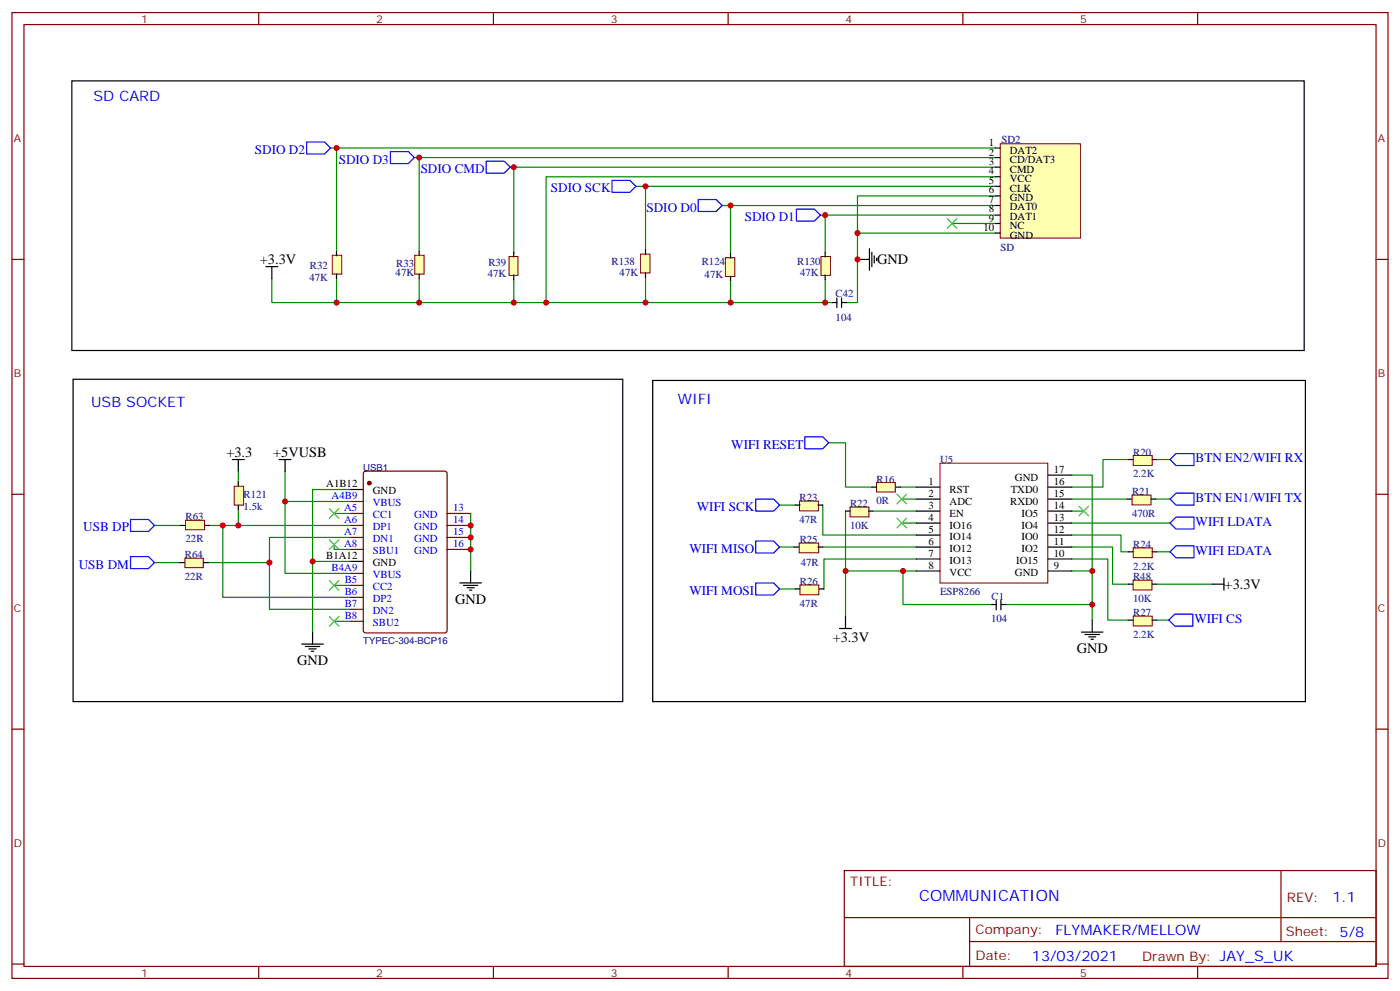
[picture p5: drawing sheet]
<svg xmlns="http://www.w3.org/2000/svg" width="412mm" height="292mm" viewBox="0 0 412 292" stroke-linecap="round" stroke-linejoin="round" font-family="sans-serif">
<g fill="none" stroke="#870000" stroke-width=".35">
<path d="M3.5 3.7h405.4v284.3h-405.4zM7.1 7.2h398.2v277.3h-398.2zM76.2 3.7v3.5M145.3 3.7v3.5M214.5 3.7v3.5M283.6 3.7v3.5M352.8 3.7v3.5M3.5 76.4h3.6M405.3 76.4h3.6M3.5 145.5h3.6M405.3 145.5h3.6M3.5 214.7h3.6"/>
<path d="M405.3 214.7h3.6M248.7 256.3h156.6v28.2h-156.6zM377.3 256.3v20.9M248.7 270.1h156.5M285.6 277.2h119.6M285.6 270.1v14.2M3.5 283.8h3.6M76.2 284.5v3.5M145.3 284.5v3.5M214.5 284.5v3.5M283.6 284.5v3.5M352.8 284.5v3.5"/>
<path d="M405.3 283.8h3.6"/>
</g>
<g fill="none" stroke="#000" stroke-width=".35">
<path d="M21.2 23.8h363v79.4h-363zM21.5 111.7h161.9v94.9h-161.9zM192.3 112h192.2v94.6h-192.2zM308.7 139.9h7M269.9 143.4h7M269.9 146.9h7M269.9 150.5h7M269.9 154h7M269.9 157.5h7M308.7 143.4h7M308.7 146.9h7M308.7 150.5h7"/>
<path d="M308.7 154h7M308.7 157.5h7M269.9 161h7M269.9 164.6h7M269.9 168.1h7M292.1 178h1.4M293.5 176.8v2.7M294.8 176.8v2.7M294.9 178h1.4M308.7 161h7M308.7 164.6h7M308.7 168.1h7"/>
<path d="M357 172h3.5M360.5 170.2v3.5M247.3 185h3.5M249.1 181.5v3.5M318.6 186.1h6.3M319.6 186.8h4.2M320.7 187.5h2.1M321.4 188.2h.7M321.7 182.6v3.5"/>
</g>
<g fill="none" stroke="#008700" stroke-width=".35">
<path d="M244.1 130.4h5v13h7.7M315.7 139.9h6v42.7M332.3 135.3h-7.4v8.1h-9.2M340.8 135.3h3.9M229.7 148.7h4.5M242.4 148.7v8.8h27.5M249.1 150.5v17.6h20.8M257.2 150.5h12.7M265.3 143.4h4.6M265.6 154h4.3M265.6 146.9h4.3M315.7 157.5h14.5v5h2.1"/>
<path d="M315.7 154h29M315.7 146.9h16.3M315.7 150.5h3.6M340.4 146.9h4.3M229.7 161h4.2M229.7 173.4h4.5M242.4 161h27.5M249.1 168.1v13.4M266 168.1v9.9h26.1M269.9 164.6h-27.2v8.8M296.3 178h25.4M315.7 161h12v11h4.6"/>
<path d="M315.7 164.6h10.6v18h6M315.7 168.1h6M340.8 162.5h3.9M340.8 172h16.2M340.8 182.6h3.5"/>
</g>
<path d="M237.1 128.6h5.3l1.7 1.8-1.7 1.7h-5.3zM344.7 135.3l1.7-1.8h5.3v3.6h-5.3zM222.6 159.3h5.3l1.8 1.7-1.8 1.8h-5.3zM222.6 146.9h5.3l1.8 1.8-1.8 1.8h-5.3zM344.7 154l1.7-1.8h5.3v3.6h-5.3zM344.7 146.9l1.7-1.7h5.3v3.5h-5.3zM222.6 171.6h5.3l1.8 1.8-1.8 1.8h-5.3zM344.7 162.5l1.7-1.8h5.3v3.5h-5.3zM344.3 182.6l1.8-1.8h5.3v3.5h-5.3z" fill="none" stroke="#00f" stroke-width=".35"/>
<path d="M264.2 152.6l2.9 2.8M264.2 145.5l2.9 2.8M267.1 152.6l-2.9 2.8M267.1 145.5l-2.9 2.8M317.9 149l2.8 2.9M320.7 149l-2.8 2.9" fill="none" stroke="#3c3" stroke-width=".35"/>
<path d="M276.9 136.4h31.7v35.2h-31.7z" fill="none" stroke="#800000" stroke-width=".29"/>
<path d="M258.2 142.1h5.5v2.7h-5.5z" fill="#ffffb0" stroke="#800000" stroke-width=".29"/>
<path d="M256.8 143.4h1.4M263.9 143.4h1.4" fill="none" stroke="#000" stroke-width=".35"/>
<path d="M333.8 181.4h5.6v2.9h-5.6z" fill="#ffffb0" stroke="#800000" stroke-width=".29"/>
<path d="M332.3 182.6h1.4M339.4 182.6h1.4" fill="none" stroke="#000" stroke-width=".35"/>
<path d="M235.5 147.5h5.6v2.9h-5.6z" fill="#ffffb0" stroke="#800000" stroke-width=".29"/>
<path d="M234.2 148.7h1.4M241 148.7h1.4" fill="none" stroke="#000" stroke-width=".35"/>
<path d="M235.4 159.9h5.7v2.9h-5.7z" fill="#ffffb0" stroke="#800000" stroke-width=".29"/>
<path d="M233.9 161h1.4M241 161h1.4" fill="none" stroke="#000" stroke-width=".35"/>
<path d="M235.6 172.2h5.6v2.9h-5.6z" fill="#ffffb0" stroke="#800000" stroke-width=".29"/>
<path d="M234.2 173.4h1.4M241.3 173.4h1.4" fill="none" stroke="#000" stroke-width=".35"/>
<path d="M333.8 161.3h5.6v2.9h-5.6z" fill="#ffffb0" stroke="#800000" stroke-width=".29"/>
<path d="M332.3 162.5h1.4M339.4 162.5h1.4" fill="none" stroke="#000" stroke-width=".35"/>
<path d="M333.8 134.1h5.6v2.9h-5.6z" fill="#ffffb0" stroke="#800000" stroke-width=".29"/>
<path d="M332.3 135.3h1.4M339.4 135.3h1.4" fill="none" stroke="#000" stroke-width=".35"/>
<path d="M333.5 145.8h5.6v2.8h-5.6z" fill="#ffffb0" stroke="#800000" stroke-width=".29"/>
<path d="M332 146.9h1.4M339 146.9h1.4" fill="none" stroke="#000" stroke-width=".35"/>
<path d="M250.4 149.3h5.6v2.9h-5.6z" fill="#ffffb0" stroke="#800000" stroke-width=".29"/>
<path d="M249.1 150.5h1.4M255.8 150.5h1.4" fill="none" stroke="#000" stroke-width=".35"/>
<path d="M333.8 170.8h5.5v2.9h-5.5z" fill="#ffffb0" stroke="#800000" stroke-width=".29"/>
<g fill="none" stroke="#000" stroke-width=".35">
<path d="M68.4 135.3h3.6M70.2 135.3v3.5M82.2 135.3h3.5M84 135.3v3.5M103.4 144.1h3.5M103.4 165.3h3.5M135.5 171.6h6.3M136.5 172.3h4.3M137.6 173h2.1M138.3 173.7h.7M138.6 168.1v3.5M332.3 172h1.4"/>
<path d="M339.4 172h1.4M88.9 189.6h6.3M90 190.3h4.2M91 191h2.1M91.7 191.7h.7M92.1 186.1v3.5"/>
</g>
<g fill="none" stroke="#008700" stroke-width=".35">
<path d="M84 138.8v8.8h19.4M45.5 154.7h7.8M61.7 154.7h41.7M65.6 154.7v21.2h37.8M70.2 150.1v4.6M84 147.6v21.2h19.4M98.4 151.2h5M103.4 158.2h-24v21.2h24M103.4 144.1h-11.3v21.2h11.3M138.6 151.2v16.9M45.5 165.6h7.4M61.4 165.6h18"/>
<path d="M92.1 165.3v20.8M98.4 160.3v1.4h5M98.4 172.3h5M98.4 182.9h5"/>
</g>
<path d="M38.5 152.9h5.2l1.8 1.8-1.8 1.8h-5.2zM38.5 163.9h5.2l1.8 1.7-1.8 1.8h-5.2z" fill="none" stroke="#00f" stroke-width=".35"/>
<path d="M97 149.8l2.8 2.8M97 158.9l2.8 2.8M99.8 149.8l-2.8 2.8M99.8 158.9l-2.8 2.8M97 170.9l2.8 2.8M99.8 170.9l-2.8 2.8M97 181.5l2.8 2.8M99.8 181.5l-2.8 2.8" fill="none" stroke="#3c3" stroke-width=".35"/>
<g fill="none" stroke="#870000" stroke-width=".35">
<path d="M107.2 138.9l.5-.2h23.3l.7 .4v46.5l-.5 .7h-23.5l-.6-.4-.1-46.5zM103.4 158.2h3.5M103.4 154.7h3.5M103.4 151.2h3.5M103.4 147.6h3.5M131.6 158.2h7M131.6 154.7h7M131.6 151.2h7M103.4 161.7h3.5M103.4 179.4h3.5M103.4 175.9h3.5M103.4 172.3h3.5"/>
<path d="M103.4 168.8h3.5M131.6 161.7h7M103.4 182.9h3.5"/>
</g>
<circle cx="108.8" cy="142.2" r=".53" fill="#870000" stroke="#870000" stroke-width=".35"/>
<path d="M54.7 153.2h5.5v2.8h-5.5z" fill="#ffffb0" stroke="#800000" stroke-width=".29"/>
<path d="M53.3 154.7h1.4M60.3 154.7h1.4" fill="none" stroke="#000" stroke-width=".35"/>
<path d="M54.5 164.3h5.4v2.8h-5.4z" fill="#ffffb0" stroke="#800000" stroke-width=".29"/>
<path d="M52.9 165.6h1.4M60 165.6h1.4" fill="none" stroke="#000" stroke-width=".35"/>
<path d="M69 143.2h2.8v5.5h-2.8z" fill="#ffffb0" stroke="#800000" stroke-width=".29"/>
<path d="M78.3 78.5h3.5M80.1 78.5v3.5M252.6 76.4h3.5M256.1 73.2v6.4M256.8 74.3v4.2M257.5 75.3v2.1M258.2 76v.7M70.2 141.6v1.4M70.2 148.7v1.4" fill="none" stroke="#000" stroke-width=".35"/>
<g fill="none" stroke="#008700" stroke-width=".35">
<path d="M97.4 43.6h195.8M99.1 43.6v30.3M122.1 46.4h171.1M123.5 46.4v27.5M150.3 49.2h142.9M151.3 49.2v25.1M187.3 54.9h105.9M190.1 54.9v18.7M293.2 57.7h-40.6v10.9h40.6M293.2 52h-132.3v37.1h-80.8v-7.1M212.7 60.5h80.5M215.2 60.5v14.1"/>
<path d="M241.7 63.3h51.5M243.1 63.3v11M252.6 68.6v20.5h-3.2M280.5 65.8h12.7M99.1 82v7.1M123.5 82v7.1M151.3 82.4v6.7M190.1 81.7v7.4h-29.2M215.2 82.7v6.4h-25.1M243.1 82.4v6.7h-27.9M243.1 89.1h2.1"/>
</g>
<path d="M90.3 41.8h5.3l1.8 1.8-1.8 1.7h-5.3zM115 44.6h5.3l1.8 1.8-1.8 1.8h-5.3zM143.2 47.4h5.3l1.8 1.8-1.8 1.8h-5.3zM180.3 53.1h5.3l1.7 1.8-1.7 1.7h-5.3zM205.7 58.7h5.3l1.7 1.8-1.7 1.8h-5.3zM234.6 61.6h5.3l1.8 1.7-1.8 1.8h-5.3z" fill="none" stroke="#00f" stroke-width=".35"/>
<path d="M294.6 42.3h23.7v27.8h-23.7z" fill="#ffffb0" stroke="#800000" stroke-width=".29"/>
<path d="M293.2 43.6h1.3M293.2 46.4h1.3M293.2 49.2h1.3M293.2 52h1.3M293.2 54.9h1.3M293.2 57.7h1.3M293.2 60.5h1.3M293.2 63.3h1.3M293.2 65.8h1.3M293.2 68.6h1.3" fill="none" stroke="#000" stroke-width=".35"/>
<path d="M97.9 75.2h2.8v5.5h-2.8z" fill="#ffffb0" stroke="#800000" stroke-width=".29"/>
<path d="M99.1 73.9v1.4M99.1 80.6v1.4" fill="none" stroke="#000" stroke-width=".35"/>
<path d="M122.2 75.2h2.7v5.5h-2.7z" fill="#ffffb0" stroke="#800000" stroke-width=".29"/>
<path d="M123.5 73.9v1.4M123.5 80.6v1.4" fill="none" stroke="#000" stroke-width=".35"/>
<path d="M150 75.5h2.6v5.6h-2.6z" fill="#ffffb0" stroke="#800000" stroke-width=".29"/>
<path d="M151.3 74.3v1.3M151.3 81v1.4" fill="none" stroke="#000" stroke-width=".35"/>
<path d="M213.7 75.9h2.8v5.5h-2.8z" fill="#ffffb0" stroke="#800000" stroke-width=".29"/>
<path d="M215.2 74.6v1.4M215.2 81.3v1.4" fill="none" stroke="#000" stroke-width=".35"/>
<path d="M241.8 75.5h2.8v5.6h-2.8z" fill="#ffffb0" stroke="#800000" stroke-width=".29"/>
<path d="M243.1 74.3v1.3M243.1 81v1.4M245.2 89.1h1.4M246.5 87.7v2.8M247.9 87.7v2.8M248 89.1h1.4" fill="none" stroke="#000" stroke-width=".35"/>
<path d="M188.7 74.8h2.8v5.6h-2.8z" fill="#ffffb0" stroke="#800000" stroke-width=".29"/>
<path d="M190.1 73.6v1.3M190.1 80.3v1.4" fill="none" stroke="#000" stroke-width=".35"/>
<path d="M279 64.4l2.9 2.8M281.9 64.4l-2.9 2.8" fill="none" stroke="#3c3" stroke-width=".35"/>
<path d="M70.2 138.8v2.8" fill="none" stroke="#008700" stroke-width=".35"/>
<g fill="#c00">
<circle cx="249.1" cy="168.1" r=".88"/>
<circle cx="321.7" cy="178" r=".88"/>
<circle cx="321.7" cy="168.1" r=".88"/>
<circle cx="266" cy="168.1" r=".88"/>
<circle cx="65.6" cy="154.7" r=".88"/>
<circle cx="79.4" cy="165.6" r=".88"/>
<circle cx="70.2" cy="154.7" r=".88"/>
<circle cx="92.1" cy="165.3" r=".88"/>
<circle cx="84" cy="147.6" r=".88"/>
<circle cx="138.6" cy="154.7" r=".88"/>
<circle cx="138.6" cy="158.2" r=".88"/>
<circle cx="138.6" cy="161.7" r=".88"/>
<circle cx="252.6" cy="76.4" r=".88"/>
<circle cx="252.6" cy="68.6" r=".88"/>
<circle cx="243.1" cy="89.1" r=".88"/>
<circle cx="215.2" cy="89.1" r=".88"/>
<circle cx="243.1" cy="63.3" r=".88"/>
<circle cx="215.2" cy="60.5" r=".88"/>
<circle cx="190.1" cy="89.1" r=".88"/>
<circle cx="160.9" cy="89.1" r=".88"/>
<circle cx="190.1" cy="54.9" r=".88"/>
<circle cx="151.3" cy="89.1" r=".88"/>
<circle cx="123.5" cy="89.1" r=".88"/>
<circle cx="99.1" cy="89.1" r=".88"/>
<circle cx="151.3" cy="49.2" r=".88"/>
<circle cx="123.5" cy="46.4" r=".88"/>
<circle cx="99.1" cy="43.6" r=".88"/>
</g>
<text font-size="4.6" fill="#00f" x="270.8" y="265.3">COMMUNICATION</text>
<g font-size="4.2" fill="#00f">
<text x="27.5" y="29.8">SD CARD</text>
<text x="26.8" y="119.8">USB SOCKET</text>
<text x="199.7" y="119.1">WIFI</text>
<text x="392.5" y="265.6">1.1</text>
<text x="310.9" y="275.1">FLYMAKER/MELLOW</text>
<text x="304" y="282.9">13/03/2021</text>
</g>
<g font-size="4.2">
<text x="76.6" y="77.8">+3.3V</text>
<text x="258.4" y="77.8">GND</text>
<text x="66.7" y="134.6">+3.3</text>
<text x="80.4" y="134.6">+5VUSB</text>
<text x="360.7" y="173.4">+3.3V</text>
<text x="134.1" y="177.7">GND</text>
<text x="245.3" y="189">+3.3V</text>
<text x="87.5" y="195.7">GND</text>
<text x="317.2" y="192.2">GND</text>
</g>
<g font-size="3.9" fill="#00f">
<text x="75.1" y="45.3">SDIO D2</text>
<text x="99.8" y="48.2">SDIO D3</text>
<text x="123.9" y="51">SDIO CMD</text>
<text x="162.3" y="56.6">SDIO SCK</text>
<text x="190.4" y="62.3">SDIO D0</text>
<text x="219.4" y="65.1">SDIO D1</text>
<text x="215.4" y="132.1">WIFI RESET</text>
<text x="352.2" y="136.1">BTN EN2/WIFI RX</text>
<text x="352.2" y="147.8">BTN EN1/WIFI TX</text>
<text x="205.3" y="150.5">WIFI SCK</text>
<text x="352.2" y="154.8">WIFI LDATA</text>
<text x="24.5" y="156.5">USB DP</text>
<text x="23.2" y="167.4">USB DM</text>
<text x="203.1" y="162.8">WIFI MISO</text>
<text x="352.2" y="163.3">WIFI EDATA</text>
<text x="203.1" y="175.2">WIFI MOSI</text>
<text x="351.8" y="183.4">WIFI CS</text>
</g>
<g font-size="3.9" fill="#800">
<text x="250.5" y="260.9">TITLE:</text>
<text x="379.1" y="265.6">REV:</text>
<text x="287.4" y="275.1">Company:</text>
<text x="378.7" y="275.7">Sheet: 5/8</text>
<text x="287.4" y="282.8">Date:</text>
<text x="336.4" y="282.8">Drawn By: JAY_S_UK</text>
</g>
<g font-size="3.2" fill="#800">
<text x="41.6" y="6.7">1</text>
<text x="110.8" y="6.7">2</text>
<text x="179.9" y="6.7">3</text>
<text x="249.1" y="6.7">4</text>
<text x="318.2" y="6.7">5</text>
<text x="4.1" y="41.8">A</text>
<text x="405.9" y="41.8">A</text>
<text x="4.1" y="110.9">B</text>
<text x="405.9" y="110.9">B</text>
<text x="4.1" y="180.1">C</text>
<text x="405.9" y="180.1">C</text>
<text x="4.1" y="249.2">D</text>
<text x="405.9" y="249.2">D</text>
<text x="41.6" y="287.5">1</text>
<text x="110.8" y="287.5">2</text>
<text x="179.9" y="287.5">3</text>
<text x="249.1" y="287.5">4</text>
<text x="318.2" y="287.5">5</text>
</g>
<g font-size="3.2">
<text x="291.3" y="43">1</text>
<text x="291.3" y="45.8">2</text>
<text x="297.5" y="45.3">DAT2</text>
<text x="291.3" y="48.6">3</text>
<text x="291.3" y="51.3">4</text>
<text x="297.5" y="48.1">CD/DAT3</text>
<text x="297.5" y="50.8">CMD</text>
<text x="297.5" y="53.6">VCC</text>
<text x="291.3" y="54.1">5</text>
<text x="291.3" y="56.9">6</text>
<text x="291.3" y="59.7">7</text>
<text x="297.5" y="56.4">CLK</text>
<text x="297.5" y="59.2">GND</text>
<text x="291.3" y="62.4">8</text>
<text x="291.3" y="65.2">9</text>
<text x="297.5" y="62">DAT0</text>
<text x="297.5" y="64.7">DAT1</text>
<text x="289.7" y="68">10</text>
<text x="297.5" y="67.5">NC</text>
<text x="297.5" y="70.3">GND</text>
<text x="96.1" y="143.3">A1B12</text>
<text x="273.5" y="142.7">1</text>
<text x="299" y="141.5">GND</text>
<text x="310.4" y="142.7">16</text>
<text x="310.4" y="139.2">17</text>
<text x="109.8" y="145.6">GND</text>
<text x="273.5" y="146.2">2</text>
<text x="273.5" y="149.8">3</text>
<text x="279.7" y="145">RST</text>
<text x="279.7" y="148.5">ADC</text>
<text x="297.6" y="148.5">RXD0</text>
<text x="297.7" y="145">TXD0</text>
<text x="310.4" y="149.8">14</text>
<text x="310.4" y="146.2">15</text>
<text x="273.5" y="153.3">4</text>
<text x="279.7" y="152.1">EN</text>
<text x="279.7" y="155.6">IO16</text>
<text x="300.9" y="155.6">IO4</text>
<text x="300.9" y="152.1">IO5</text>
<text x="310.4" y="153.3">13</text>
<text x="273.5" y="156.8">5</text>
<text x="273.5" y="160.4">6</text>
<text x="279.7" y="159.1">IO14</text>
<text x="300.9" y="159.1">IO0</text>
<text x="310.4" y="160.4">11</text>
<text x="310.4" y="156.8">12</text>
<text x="96.1" y="164.5">B1A12</text>
<text x="109.8" y="166.7">GND</text>
<text x="273.5" y="163.9">7</text>
<text x="273.5" y="167.4">8</text>
<text x="279.7" y="162.6">IO12</text>
<text x="279.7" y="166.2">IO13</text>
<text x="299.3" y="166.2">IO15</text>
<text x="300.9" y="162.6">IO2</text>
<text x="310.4" y="167.4">9</text>
<text x="310.4" y="163.9">10</text>
<text x="279.7" y="169.7">VCC</text>
<text x="299" y="169.7">GND</text>
</g>
<g font-size="3.2" fill="#000080">
<text x="295" y="42.1">SD2</text>
<text x="294.7" y="73.9">SD</text>
<text x="91.1" y="82.7">47K</text>
<text x="91.3" y="79.2">R32</text>
<text x="116.5" y="81.3">47K</text>
<text x="116.7" y="78.5">R33</text>
<text x="143.7" y="81.6">47K</text>
<text x="143.9" y="78.5">R39</text>
<text x="180.1" y="78.1">R138</text>
<text x="182.5" y="81.3">47K</text>
<text x="206.7" y="78.1">R124</text>
<text x="207.6" y="82">47K</text>
<text x="234.8" y="78.1">R130</text>
<text x="235.7" y="81.3">47K</text>
<text x="246.2" y="87.4">C42</text>
<text x="246.2" y="94.4">104</text>
<text x="276.9" y="136.4">U5</text>
<text x="333.8" y="134.1">R20</text>
<text x="258.2" y="142.1">R16</text>
<text x="333.8" y="140.5">2.2K</text>
<text x="71.8" y="146.7">R121</text>
<text x="235.5" y="147.5">R23</text>
<text x="250.4" y="149.3">R22</text>
<text x="258.2" y="148.4">0R</text>
<text x="333.5" y="145.8">R21</text>
<text x="54.7" y="153.2">R63</text>
<text x="71.8" y="150.2">1.5k</text>
<text x="235.5" y="153.9">47R</text>
<text x="250.4" y="155.7">10K</text>
<text x="333.5" y="152.2">470R</text>
<text x="54.7" y="159.5">22R</text>
<text x="235.6" y="159.9">R25</text>
<text x="333.8" y="161.3">R24</text>
<text x="54.5" y="164.3">R64</text>
<text x="235.9" y="166.6">47R</text>
<text x="333.8" y="167.7">2.2K</text>
<text x="54.5" y="170.6">22R</text>
<text x="235.6" y="172.2">R26</text>
<text x="333.8" y="170.8">R48</text>
<text x="235.6" y="178.6">47R</text>
<text x="276.9" y="175.2">ESP8266</text>
<text x="292.1" y="176.5">C1</text>
<text x="333.8" y="177.2">10K</text>
<text x="291.9" y="183.2">104</text>
<text x="333.8" y="181.4">R27</text>
<text x="333.8" y="187.8">2.2K</text>
</g>
<g font-size="3.2" fill="#00f">
<text x="97.7" y="146.8">A4B9</text>
<text x="109.8" y="149.1">VBUS</text>
<text x="101.4" y="153.9">A6</text>
<text x="101.4" y="150.3">A5</text>
<text x="109.8" y="152.6">CC1</text>
<text x="122" y="152.6">GND</text>
<text x="133.5" y="153.9">14</text>
<text x="133.5" y="150.3">13</text>
<text x="101.4" y="160.9">A8</text>
<text x="101.4" y="157.4">A7</text>
<text x="109.8" y="159.7">DN1</text>
<text x="109.8" y="156.2">DP1</text>
<text x="122" y="159.7">GND</text>
<text x="122" y="156.2">GND</text>
<text x="133.5" y="160.9">16</text>
<text x="133.5" y="157.4">15</text>
<text x="97.7" y="168">B4A9</text>
<text x="109.8" y="163.2">SBU1</text>
<text x="122" y="163.2">GND</text>
<text x="101.6" y="171.5">B5</text>
<text x="109.8" y="173.8">CC2</text>
<text x="109.8" y="170.3">VBUS</text>
<text x="101.6" y="178.6">B7</text>
<text x="101.6" y="175">B6</text>
<text x="109.8" y="177.3">DP2</text>
<text x="101.6" y="182.1">B8</text>
<text x="109.8" y="184.4">SBU2</text>
<text x="109.8" y="180.9">DN2</text>
</g>
<g font-size="2.8" fill="#000080">
<text x="107" y="138.7">USB1</text>
<text x="107" y="189.5">TYPEC-304-BCP16</text>
</g>
</svg>
